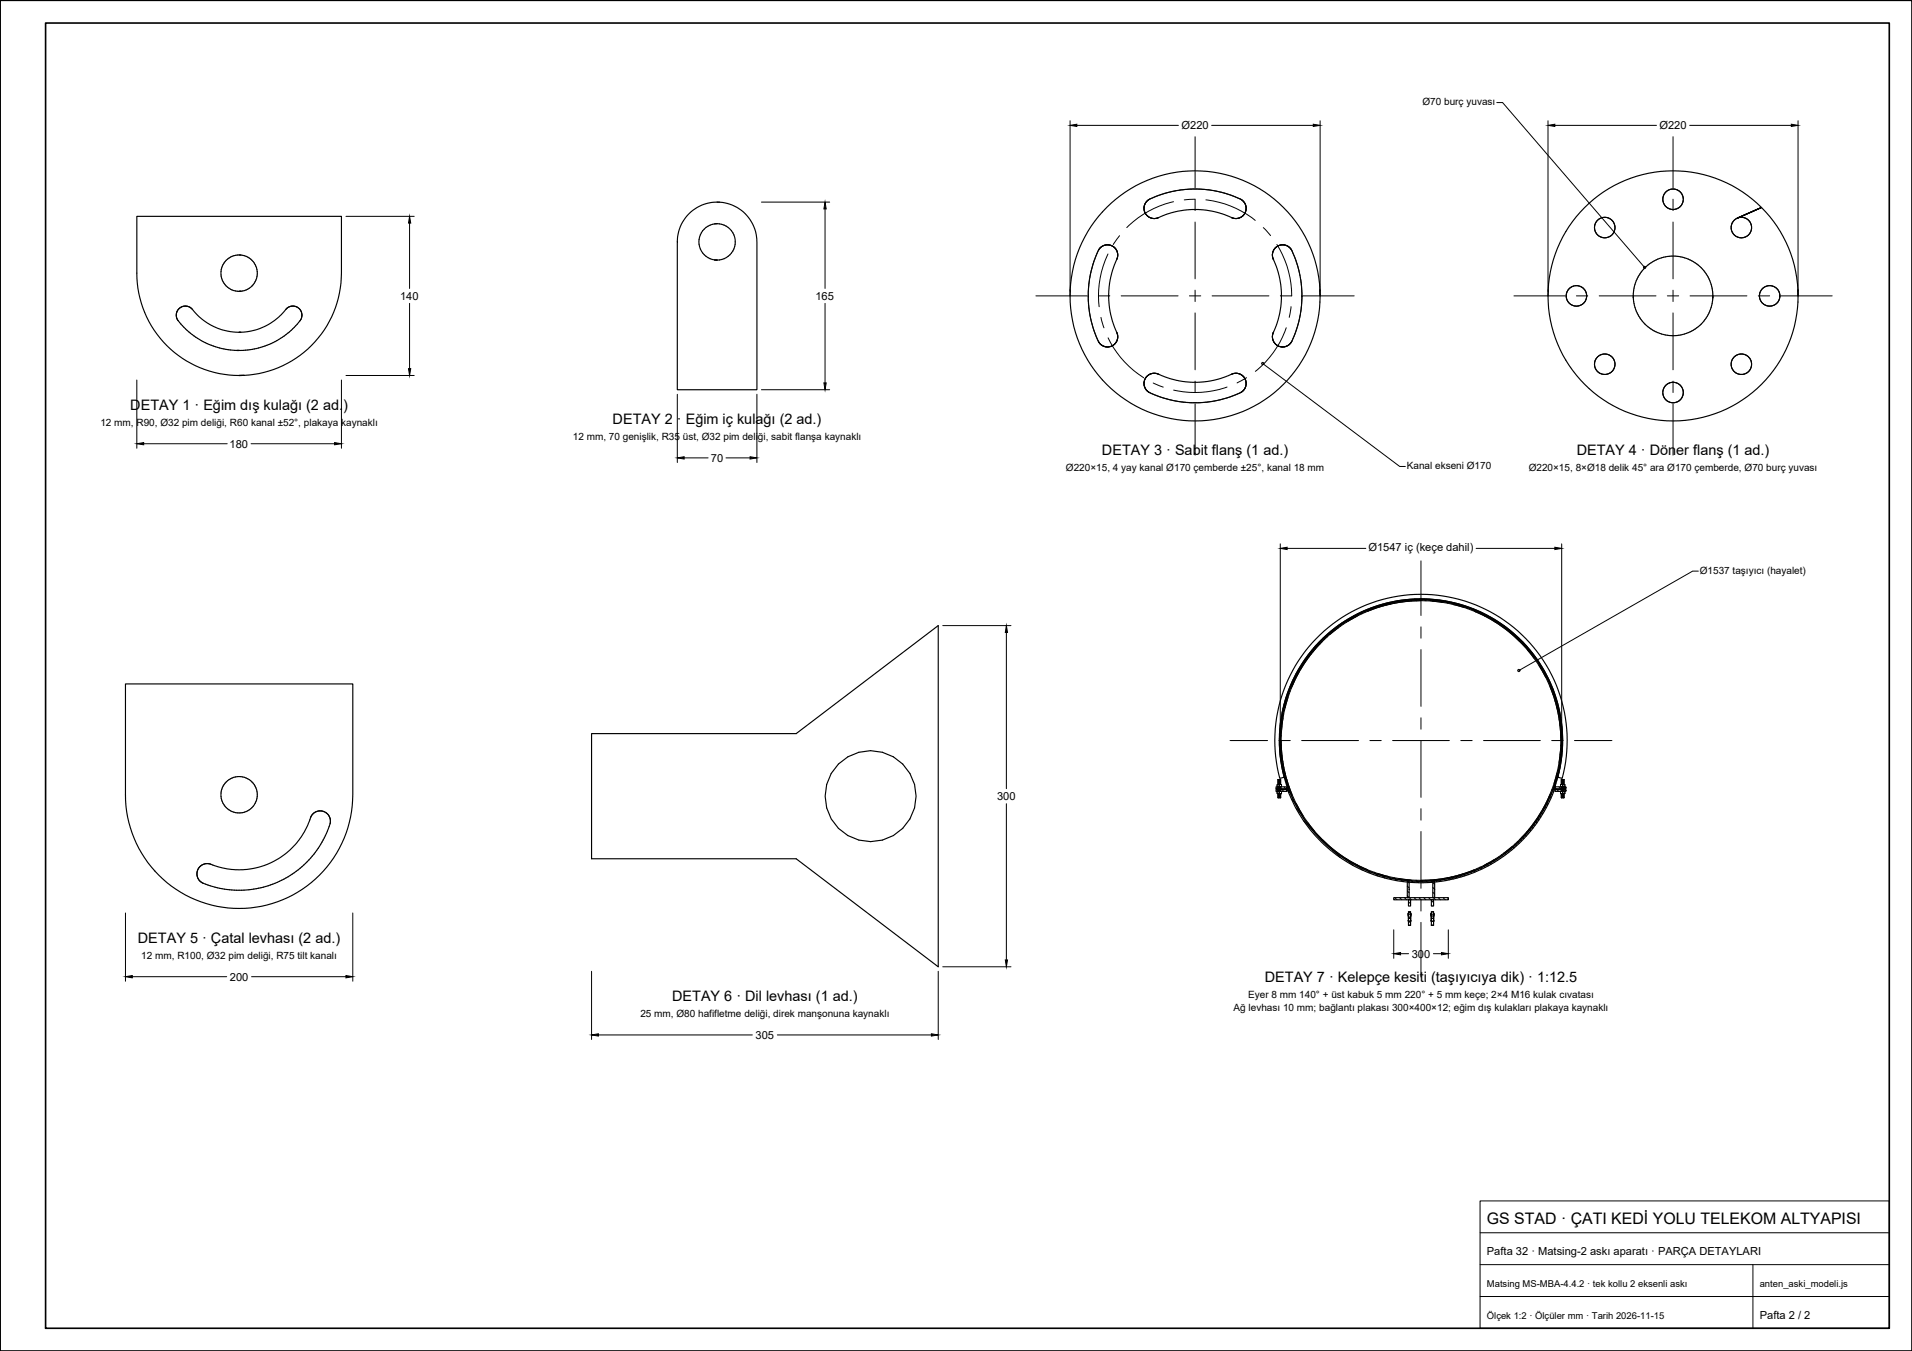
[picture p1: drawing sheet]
<svg xmlns="http://www.w3.org/2000/svg" width="841mm" height="594mm" viewBox="0 0 841 594" stroke-linecap="round" stroke-linejoin="round" font-family="sans-serif">
<!-- layer: CERCEVE -->
<path d="M.1 .1h840.9v594h-840.9zM20.1 10.1h810.9v574h-810.9z" fill="none" stroke="#000" stroke-width=".72"/>
<!-- layer: ANTET -->
<path d="M651 528.1h180v56h-180zM651 556.1h180M651 542.1h180M771 556.1v28M651 570.1h180" fill="none" stroke="#000" stroke-width=".44"/>
<!-- layer: APARAT -->
<g fill="none" stroke="#000" stroke-width=".51">
<path d="M60.2 95.1h90v25a45 45 0 0 1-45 45 45 45 0 0 1-45-45zM303.1 94a17.5 17.5 0 0 1 19-3.8 17.5 17.5 0 0 1 10.8 16.2v65h-35v-65a17.3 17.3 0 0 1 5.2-12.4zM315.4 88.9h1.2M503.2 91.9v.1M503.3 92.5v.1M503.3 90.6v.1M503.4 92.9v.1M503.5 90.2l-.1 .1M503.5 93.1v.1M504 94.1v.1M504.1 88.9l-.1 .1M504.1 94.2v.1"/>
<path d="M504.9 95.1l.3 .2M505.2 87.9h-.1M505.9 95.7h.1M506.1 95.8h.1M506.3 95.9h.1M506.5 95.9h.1M508.7 96h-.1M509 95.9h.1M509.3 95.8l-.1 .1M542.6 96h.1M542.8 96h.1M543.3 96.1h.1"/>
<path d="M544 96.1h-.1M545.2 95.8l-.1 .1M545.3 95.8l-1.1 .3-2-.2-4.8-1.9-4-1.1-5.4-.7-3.9-.1-6.9 1-4 1.1-4.1 1.7M545.4 95.7l-.1 .1M546.4 95.1l-.1 .1M546.6 88.2h.1M546.6 95l-.1 .1M546.9 94.7l-.1 .1M546.9 88.5v.1M547.2 94.3l-.1 .1M547.3 89l.1 .1M547.7 89.8h.1"/>
<path d="M547.8 93.2l-.5 1-1.9 1.5M547.8 90l.1 .1M547.9 93.1l.2-2.3-1-2.1-1.4-1.1-4-1.7-4.6-1.4-5.7-1-4.4-.4-5.5 .2-4.1 .5-5.3 1.3-6.4 2.5-1.4 1.1-.8 1.1-.3 1.6 .7 2.6 1.8 1.6 1.8 .5 1.5-.2M547.9 93.1l-.1 .1M547.9 92.9v.1M548 90.6v.1M548 92.5v.1M548.1 91v.1M548.1 92.1v.1M764.1 96l10.7-4.8zM774.8 91.2l-10.7 4.8a4.5 4.5 0 0 0-1.8 6.8 4.5 4.5 0 0 0 7 .3 4.5 4.5 0 0 0-1-6.9 4.6 4.6 0 0 0-4.1-.3M483.5 109.5v.1"/>
<path d="M483.9 109.1h-.1M484.1 108.9h-.1M485.5 108h-.1M487.8 107.7h.1M488.1 107.8h.1M488.6 107.9h.1M489.9 108.6h.1M490.3 108.9l-2-1.1-1.6-.1-1.6 .4-1.5 1.2-2.5 5.7-1.8 7.4-.6 5.8v3.9l.5 5.4 1.7 6.8 2.4 6.1M490.3 108.9l.1 .1M490.4 109l1 1.7 .2 1.9-3 9.3-.7 4.1-.2 5.2 .6 6.1 1 3.8 2.2 5.7-.1 2.6M490.6 109.3l.1 .1M491.3 110.4v.1"/>
<path d="M491.3 113.8h.1M491.4 113.6h.1M491.5 113.3v.1M491.6 112.9v.1M559.7 112.4v.1M559.7 111.8v.1M559.8 111.5l-.1 .1M559.8 113.1v.1M559.8 113.3l.1 .1M559.9 113.6h.1M560 113.8h.1M560 110.6l-.1 .1"/>
<path d="M560.2 110l-.4 1.3-.1 1.5 2.1 5.6 1.1 4 .7 5.4 .1 3.9-1 6.9-1.1 4-1.8 4.4v2l1.1 2.1 2.2 1.4 1.3 .1 1.5-.4 1.9-1.4M560.3 109.9l1.4-1.5 1.7-.7 2.2 .2 1.9 1.2 2.6 5.6 1.9 7.1 .7 7-.5 8.3-1.8 7.5-2.6 6.1M560.3 109.9l-.1 .1M560.6 109.4h.1M560.9 109.1l-.1 .1M561.1 108.9h-.1M561.5 108.6h-.1M561.6 108.5h-.1M562.9 107.8l-.1 .1M563.2 107.8h.1M563.7 107.7h-.1M564.7 107.7h.1"/>
<path d="M565.4 107.8h.1M566.7 108.4l.1 .1M567.8 109.4v.1M78.6 135.8a4 4 0 0 1 6 .2 26.2 26.2 0 0 0 41.8-.6l1.3-.7 1.4-.1a4 4 0 0 1 2.9 6.4 34 34 0 0 1-40.9 10.1 30.1 30.1 0 0 1-13.4-11.4v-2.2zM470.7 130.1a55 55 0 0 0 55 55 55 55 0 0 0 55-55M470.7 130.1a55 55 0 0 1 55-55 55 55 0 0 1 55 55M470.7 127.4v2.7M487.7 129.9v.2M563.7 129.9v.2M580.6 127.4l.1 2.7M680.9 130.1a55 55 0 0 0 55 55 55 55 0 0 0 55-55M680.9 130.1a55 55 0 0 1 55-55 55 55 0 0 1 55 55"/>
<path d="M681 127.4l-.1 2.7M773.9 130.1l.2 1.3a4.6 4.6 0 0 0 3 3h2.6a4.7 4.7 0 0 0 3-3l.2-1.7a4.6 4.6 0 0 0-4-4.1h-.9a4.5 4.5 0 0 0-4.1 4.7M790.9 127.4v2.7M105.2 146.1h.7M483.3 150.4l.5 .7M483.3 150.5l.1 .1M483.8 151.1h.1M483.9 151.1l1 .9 1.6 .5h1.7l1.3-.6M484.2 151.5h.1M484.4 151.7h.1M486.3 152.5h.1M489.6 151.8l-.1 .1"/>
<path d="M489.9 151.7h-.1M490.2 151.4l-.1 .1M490.4 151.2l-.1 .1M490.7 150.8l-.1 .1M490.9 150.5v.1M491.3 146.5l.1 .1M491.4 149.4v.1M491.4 149.5l-.6 1.3-1.2 1M491.6 147.1v.1M560 149.6v.1M560.5 150.6v.1M560.6 150.8h.1"/>
<path d="M561.5 151.7h.1M561.6 151.8h.1M562.6 152.3h.1M562.8 152.4h.1M565 152.5h-.1M566.9 151.7h-.1M567.8 150.7v.1M567.9 150.6h.1M107.4 165.1h-2.2M503.2 168.9v.1M503.3 167.6v.1M503.3 169.6v.1"/>
<path d="M504 171.3h.1M504.1 165.9v.1M504.3 171.5v.1M504.3 171.6l1.8 1.3 5.4 2 6.5 1.6 5.7 .6 5.8-.1 6-.9 5.9-1.7 3.8-1.5 1.5-1M504.9 165.1v.1M505.1 172.3h.1M505.1 165h-.1M505.2 172.4h.1M506 164.5h-.1M506.2 164.4h-.1M506.3 164.4h.1M507.2 164.1l-.1 .1"/>
<path d="M508.6 164.2h.1M509.2 164.4l-2.6-.1-1.2 .5-1.4 1.2-.6 1.2-.2 2.1 1.1 2.2M509.2 164.4h.1M542 164.4l-.1 .1M542.9 164.2h-.1M543.2 164.1l-.1 .1M544.6 164.3h.1M545.1 164.4l-2.4-.2-8.8 3-7.2 .9-5.2-.2-4.1-.7-8.1-2.8M545.1 164.4h.1M545.2 164.4l1 .5M545.3 164.4l.1 .1M546.2 164.9l.1 .1"/>
<path d="M546.3 165l.5 .5M546.3 172.3h-.1M546.4 165.1l.1 .1M546.5 172.1l-.1 .1M546.8 171.8l-.1 .1M546.8 165.5h.1M546.9 165.5l.2 .3M547.1 165.8l.1 .1M547.1 171.4v.1M547.2 165.9l.3 .4M547.3 171.3l-.5 .5M547.4 171.2l-.1 .1"/>
<path d="M547.5 166.3l.1 .1M547.6 166.4l.5 2.7-.7 2.1M547.8 170.3v.1M547.9 167.1v.1M548.1 167.9v.1M578.9 280.9a64.3 64.3 0 0 1 77.8-11.2 64.3 64.3 0 0 1 30.4 72.6l-1.9-.5a62.3 62.3 0 0 0-60.1-78.5 62.3 62.3 0 0 0-60.2 78.5l-2 .5a64.3 64.3 0 0 1 16-61.4zM580.4 282.2a62.3 62.3 0 0 1 77.7-9.3 62.3 62.3 0 0 1 25.5 74l-.4-.1a61.9 61.9 0 0 0-58.2-83 61.9 61.9 0 0 0-58.1 83l-.4 .1a62.3 62.3 0 0 1 13.9-64.7zM55.2 300.8h100v48.7a50 50 0 0 1-50 50 50 50 0 0 1-50-50zM260.2 322.6h90l62.5-47.5v150l-62.5-47.5h-90zM561.3 347.2h4.8v.8h-4.8zM561.3 346h4.8v.8h-4.8zM566.3 347l.6-.2a61.9 61.9 0 0 0 58.1 40.7 61.9 61.9 0 0 0 58.2-40.7l.6 .2a62.5 62.5 0 0 1-58.8 41.2 62.5 62.5 0 0 1-58.7-41.2z"/>
<path d="M684 347.2h4.8v.8h-4.8zM684 346h4.8v.8h-4.8zM87.9 381.1l.2-.2a5 5 0 0 1 6.3-.2 33.3 33.3 0 0 0 42.6-22l1-1.2 1.2-.6a4.5 4.5 0 0 1 3.8 .2l1.5 1.4a4.7 4.7 0 0 1 .7 3.8 42 42 0 0 1-56 26 4.5 4.5 0 0 1-2.4-5.3zM613.1 394.7h24v1h-24zM619 387.4h.8v7.3h-.8zM619.5 395.7h1v2.7h-1zM629.6 395.7h1v2.7h-1zM630.2 387.4h.8v7.3h-.8zM619.5 401h1v2.8h-1zM619.5 405.1h1v1.8h-1zM619.5 402.1h.1M619.5 402.9h.1"/>
<path d="M619.5 402h1v3.1h-1zM619.5 406.9h1M619.5 401h1M619.5 403.8h1M620.5 402.1h.1M620.5 402.9h.1M629.6 401h1v2.8h-1zM629.6 405.1h1v1.8h-1zM629.6 402.1h.1M629.6 402.9h.1M629.6 406.9h1M629.6 401h1"/>
<path d="M629.6 403.8h1M629.6 402h1v3.1h-1zM630.6 402.1h.1M630.6 402.9h.1"/>
<circle cx="735.9" cy="87.6" r="4.5"/>
<circle cx="315.4" cy="106.4" r="8"/>
<circle cx="705.9" cy="100.1" r="4.5"/>
<circle cx="105.2" cy="120.1" r="8"/>
<circle cx="693.4" cy="130.1" r="4.5"/>
<circle cx="735.9" cy="130.1" r="17.5"/>
<circle cx="705.9" cy="160.2" r="4.5"/>
<circle cx="735.9" cy="172.6" r="4.5"/>
<circle cx="766" cy="160.2" r="4.5"/>
<circle cx="105.2" cy="349.5" r="8"/>
<circle cx="382.9" cy="350.1" r="20"/>
</g>
<!-- layer: EKSEN -->
<g fill="none" stroke="#000" stroke-width=".44">
<path d="M525.7 60.1v22.5M735.9 60.1v22.5M516.2 88.7a42.4 42.4 0 0 0-20.6 11.4M520.9 87.9l4.7-.3 .1 5M525.7 97.6v25M530.4 87.9a42.1 42.1 0 0 1 21.7 9M735.9 87.6v5M735.9 97.6v25M487.4 111.7a42.5 42.5 0 0 0-3.9 23.2M492.4 103.6l-2.7 3.9M555.7 100.1l3.2 3.5M561.7 107.5a42.3 42.3 0 0 1 6.5 22.6h-5"/>
<path d="M455.7 130.1h22.5M483.2 130.1h5M484.3 139.6l1.3 4.6M493.2 130.1h25M523.2 130.1h5M525.7 127.6v5M525.7 137.6v25M533.2 130.1h25M567.9 134.8l-.8 4.7M573.2 130.1h22.5M665.9 130.1h22.5M693.4 130.1h5"/>
<path d="M703.4 130.1h25M733.4 130.1h5M735.9 127.6v5M735.9 137.6v25M743.4 130.1h25M773.4 130.1h5M783.4 130.1h22.5M487.4 148.6a42.8 42.8 0 0 0 15.7 17.5M565.8 144.1a42 42 0 0 1-13.6 19.2M507.3 168.4l4.4 1.8M525.7 167.6v5M525.7 177.6v22.5"/>
<path d="M539.7 170.2a42.3 42.3 0 0 1-23.5 1.3M548.3 166.1l-4.2 2.3M735.9 167.6v5M735.9 177.6v22.5M625 246.6v24.1M625 275.6v5M625 285.6v25M625 315.7v4.9M541 325.6h16.6M562.6 325.6h4.9M572.5 325.6h25.1M602.6 325.6h5"/>
<path d="M612.5 325.6h25M625 325.6v25M642.6 325.6h5M652.6 325.6h24.9M682.5 325.6h5.1M692.6 325.6h16.4M625 355.6v5.1M625 365.6v25M625 395.6v5M625 405.6v24"/>
</g>
<!-- layer: OLCU -->
<g fill="none" stroke="#000" stroke-width=".44">
<path d="M470.7 53.1v75M473.7 55.1h44.7M533 55.1h44.7M580.7 53.1v75M658.4 45.1h2.5l62.5 72.5M680.9 53.1v75M683.9 55.1h44.7M743.2 55.1h44.7M790.9 53.1v75M152.2 95.1h30M180.2 98.1v28.7M334.9 88.9h30"/>
<path d="M362.9 91.9v34.9M180.2 133.4v28.7M362.9 133.4v35M555.4 159.9l60.3 45.2h2.5M60.2 167.1v30M150.2 167.1v30M152.2 165.1h30M297.9 173.4v30M332.9 173.4v30M334.9 171.4h30M63.2 195.1h36.7M110.4 195.1h36.8"/>
<path d="M300.9 201.4h10.6M319.3 201.4h10.6M563.1 239.2v84.5M686.9 239.2v84.5M566.2 241.1h34.6M649.3 241.1h34.6M747 251.1h-2.5l-76.4 43.8M414.7 275.1h30M442.7 278.1v68.7M442.7 353.4v68.7M55.2 401.5v30M155.2 401.5v30"/>
<path d="M613.1 408.9v12.5M616.1 419.4h3.5M630.5 419.4h3.6M637.1 408.9v12.5M58.2 429.5h41.5M110.6 429.5h41.6M260.2 427.1v30M412.7 427.1v30M414.7 425.1h30M263.2 455.1h67.7M341.9 455.1h67.8"/>
<circle cx="723.4" cy="117.6" r=".49"/>
<circle cx="555.4" cy="159.8" r=".49"/>
<circle cx="668.1" cy="294.8" r=".49"/>
</g>
<!-- layer: KECE -->
<g fill="none" stroke="#000" stroke-width=".44">
<path d="M581.6 282.2a61.5 61.5 0 0 1 67-13.4 61.5 61.5 0 0 1 37.9 56.8h.3a66.7 66.7 0 0 1-8.5 30.8 61.5 61.5 0 0 1-90.7 18 61.5 61.5 0 0 1-6-92.2z"/>
<circle cx="625" cy="325.6" r="61.9"/>
</g>
<!-- layer: TARAMA -->
<g fill="none" stroke="#000" stroke-width=".44">
<path d="M583.2 279.5l.6 .6M584.3 278.5l.6 .6M585.5 277.6l.5 .5M586.6 276.6l.6 .6M587.8 275.7l.6 .6M589.1 274.8l.5 .6M590.3 273.9l.6 .6M591.6 273.1l.6 .6M592.9 272.3l.6 .6M594.2 271.5l.3 .3M594.6 271.8l.3 .3M595.6 270.7l.6 .6"/>
<path d="M597 270l.6 .6M598.4 269.3l.6 .6M599.9 268.7l.6 .6M601.4 268l.6 .6M602.9 267.4l.3 .3M603.2 267.7l.3 .4M604.5 266.8l.6 .7M606 266.3l.7 .7M607.6 265.8l.7 .7M609.3 265.4l.7 .6M611 264.9l.4 .4M611.4 265.3l.3 .3"/>
<path d="M612.8 264.6l.6 .6M614.5 264.2l.8 .7M616.4 264l.7 .6M618.3 263.7l.7 .8M620.2 263.5l.8 .8M622.2 263.4l.8 .8M624.3 263.4l.8 .7M626.4 263.4l.8 .8M628.6 263.5l.9 .8M630.9 263.6l.4 .5M631.4 264.1l.5 .5M633.3 263.9l1 1"/>
<path d="M635.8 264.3l1 1M638.5 264.8l1.1 1.1M641.3 265.5l1.2 1.2M644.3 266.4l.6 .6M644.9 267l.7 .7M647.6 267.6l1.4 1.4M651.3 269.1l1.8 1.8M655.6 271.4l1.1 1.1M656.8 272.5l1.2 1.3M661.6 275.2l2 2.1M663.8 277.4l9.5 9.5M568.7 299l.6 .6"/>
<path d="M569.4 297.6l.6 .6M570.1 296.2l.7 .6M570.9 294.8l.6 .6M571.7 293.5l.3 .3M572 293.8l.3 .3M572.5 292.2l.3 .3M572.8 292.5l.3 .3M573.3 290.9l.6 .6M574.2 289.7l.3 .2M574.5 290l.3 .3M575.1 288.4l.6 .6M576 287.2l.6 .6"/>
<path d="M576.9 286l.6 .6M577.9 284.9l.6 .6M578.9 283.8l.6 .5M580 282.7l.5 .5M581 281.6l.6 .6M582.1 280.5l.6 .6M673.4 287l2.1 2.1M676.9 292.7l2.4 2.3M679.8 297.6l1.7 1.8M563.1 318.9l.4 .3M563.4 317l.7 .7M563.5 319.2l.4 .4"/>
<path d="M563.7 315.1l.7 .8M564 313.4l.7 .6M564.4 311.6l.7 .7M564.8 309.9l.6 .7M565.2 308.2l.7 .7M565.7 306.6l.4 .3M566.1 307l.3 .3M566.3 305l.6 .7M566.8 303.5l.7 .6M567.4 302l.7 .6M568.1 300.5l.6 .6M681.6 301.6l1.5 1.5"/>
<path d="M683 305.1l1.3 1.3M684 308.2l1.2 1.2M684.8 311.1l1.1 1.1M685.4 313.9l1 .9M685.8 316.4l1 1M686.1 318.8l1 1M562.8 327l.8 .8M562.8 324.9l.7 .7M562.8 322.8l.8 .8M562.8 329.2l.9 .9M562.9 320.8l.8 .7M563 331.5l.5 .4"/>
<path d="M563.3 333.9l1 1M563.5 332l.5 .4M563.7 336.4l1 1M564.2 339.1l1.1 1.1M685.1 339l.3 .3M685.4 339.3l.3 .4M685.4 337.2l.7 .7M685.7 335.4l.7 .7M686 333.6l.7 .7M686.2 331.7l.8 .7M686.4 321.2l.8 .8M686.4 329.7l.7 .8"/>
<path d="M686.5 327.7l.8 .7M686.5 323.4l.8 .8M686.5 325.6l.8 .8M561.3 346.7l.1 .1M561.7 347.2l.9 .8M562.7 346l.8 .8M563.9 347.2l.8 .8M564.8 346l.8 .8M564.9 341.9l.6 .5M565.5 342.4l.6 .6M565.8 344.9l1.3 1.3M566 347.2l.1 .1"/>
<path d="M566.6 347.7l1.1 1.2M567.7 348.9l.7 .7M568.1 351.4l1.3 1.3M569.4 352.7l.9 .9M570.2 355.6l1.7 1.7M572 357.3l1.2 1.3M676.2 359.8l.7 .7M677 358.5l.8 .8M677.8 357.2l.3 .3M678.1 357.5l.5 .4M678.6 355.8l.8 .8M679.3 354.5l.3 .3"/>
<path d="M679.6 354.8l.5 .4M680.1 353.1l.7 .7M680.7 351.6l.9 .8M681.4 350.2l.8 .8M682.1 348.7l.8 .8M682.6 347.1l.9 .9M683.2 345.6l.6 .6M683.7 344l.6 .6M684 346.4l.4 .4M684.2 342.4l.7 .6M684.6 340.7l.7 .6M684.8 347.2l.8 .8"/>
<path d="M685.7 346l.8 .8M686.9 347.2l.8 .8M687.9 346l.7 .8M573.5 361.1l3.2 3.1M576.8 364.3l9.5 9.6M586.5 374l3.1 3.1M592.1 377.5l1.2 1.2M593.4 378.8l1.7 1.7M653.9 379.9l.8 .8M655.3 379.2l.7 .8M656.6 378.4l.3 .3M656.9 378.7l.5 .5"/>
<path d="M657.9 377.6l.8 .7M659.2 376.8l.8 .7M660.4 375.9l.3 .2M660.8 376.2l.4 .5M661.7 375l.7 .8M662.9 374.1l.7 .7M664.1 373.1l.7 .8M665.2 372.2l.8 .7M666.4 371.2l.7 .7M667.5 370.1l.7 .8M668.5 369.1l.8 .7M669.6 368l.2 .3"/>
<path d="M669.9 368.3l.4 .5M670.6 366.9l.8 .8M671.6 365.8l.7 .7M672.5 364.6l.8 .8M673.5 363.5l.7 .7M674.4 362.3l.8 .7M675.3 361l.7 .8M597.1 380.3l.8 1M598 381.3l1.3 1.3M601 382.2l1.9 1.9M604.5 383.6l1.7 1.6M607.6 384.6l1.6 1.5"/>
<path d="M610.5 385.4l1.5 1.4M613.3 386l1.3 1.3M613.5 394.7l1 1M615.6 394.7l1 1M615.8 386.4l1.3 1.3M617.8 394.7l.9 1M618.3 386.7l1.5 1.6M619 393.9l.8 .8M619 391.8l.8 .8M619 389.7l.8 .7M619.5 396.5l1 .9M619.9 394.7l.9 1"/>
<path d="M620.6 386.9l1.1 1.2M622 394.7l1 1M622.8 387.1l.5 .3M623.3 387.5l.6 .7M624.1 394.7l1 1M625 387.1l1.1 1.1M626.3 394.7l.9 1M627.1 387.1l.4 .3M627.5 387.5l.6 .6M628.4 394.7l1 1M629.1 387l1 1M629.6 398.1l.3 .3"/>
<path d="M629.6 396l1 .9M630.2 390.2l.8 .8M630.2 394.5l1.3 1.2M630.2 392.4l.8 .8M630.2 388.1l.8 .8M631 386.8l1 1M632.6 394.7l1 1M633 386.6l.9 .9M634.7 394.7l1 1M634.8 386.3l.9 .9M636.6 386l.9 .9M636.8 394.7l.3 .2"/>
<path d="M638.4 385.6l.9 .9M640.1 385.2l.9 .9M641.8 384.8l.8 .8M643.4 384.3l.9 .8M645 383.8l.8 .8M646.5 383.2l.9 .8M648.1 382.6l.3 .3M648.4 383l.5 .4M649.6 382l.3 .3M649.9 382.3l.5 .5M651 381.3l.8 .8M652.5 380.6l.8 .8"/>
<path d="M619.5 402.9l1 .9M619.7 405.1l.8 .8M619.7 401l.8 .7M629.6 406.5l.3 .4M629.6 402.3l1 1M630.3 405.1l.3 .3M630.4 401l.2 .2"/>
</g>
<!-- layer: CIVATA_PIM -->
<g fill="none" stroke="#000" stroke-width=".44">
<path d="M561.7 345h1v1h-1zM561.7 348h1v1h-1zM562.3 342.8v2.1M562.3 345.9v2.2M562.3 349.1v1.7M562.7 342.8h-.6v2.2h-.4v1h.4v2.1l-.4-.1v1h.4v1.8h.6M562.7 345h1v1h-1zM562.7 348h1v1h-1zM563.1 344.9v-2.1h-.4v8h.4M563.1 342.8l.2 2.2h.4v1h-.4v2.1l.4-.1v1h-.4l-.2 1.8M563.1 345.9v2.2M563.1 349.1v1.7"/>
<path d="M686.4 345h1v1h-1zM686.4 348h1v1h-1zM686.8 349.1v1.7h.6M686.8 345.9v2.2M686.8 345h-.4v1h.4M686.8 348h-.4v1h.4M687 342.8v2.1M687 345.9v2.2M687 349.1v1.7M687.4 345h.9v1h-.9zM687.4 348h.9v1h-.9zM687.4 342.8h-.6v2.1"/>
<path d="M687.7 344.9v-2.1h-.3v8h.3M687.7 342.8h.3l-.1 2.2h.4v1h-.4l.4 3h-.4l.1 1.8h-.3M687.7 345.9v2.2M687.7 349.1v1.7"/>
</g>
<!-- layer: APARAT -->
<g fill="#000">
<circle cx="619.5" cy="402" r=".25"/>
<circle cx="619.5" cy="402.2" r=".25"/>
<circle cx="619.5" cy="402.8" r=".25"/>
<circle cx="619.5" cy="402.9" r=".25"/>
<circle cx="619.5" cy="405.1" r=".25"/>
<circle cx="619.5" cy="402.3" r=".25"/>
<circle cx="619.5" cy="402.4" r=".25"/>
<circle cx="619.5" cy="403" r=".25"/>
<circle cx="619.5" cy="402.1" r=".25"/>
<circle cx="619.5" cy="402.5" r=".25"/>
<circle cx="619.5" cy="402.6" r=".25"/>
<circle cx="619.5" cy="402.7" r=".25"/>
<circle cx="620.5" cy="402.9" r=".25"/>
<circle cx="620.5" cy="402.1" r=".25"/>
<circle cx="620.5" cy="402.2" r=".25"/>
<circle cx="620.5" cy="402.3" r=".25"/>
<circle cx="620.5" cy="402.6" r=".25"/>
<circle cx="620.5" cy="402.8" r=".25"/>
<circle cx="620.5" cy="403" r=".25"/>
<circle cx="620.5" cy="402" r=".25"/>
<circle cx="620.5" cy="402.4" r=".25"/>
<circle cx="620.5" cy="402.5" r=".25"/>
<circle cx="620.5" cy="405.1" r=".25"/>
<circle cx="620.5" cy="402.7" r=".25"/>
<circle cx="629.6" cy="402" r=".25"/>
<circle cx="629.6" cy="402.6" r=".25"/>
<circle cx="629.6" cy="405.1" r=".25"/>
<circle cx="629.6" cy="402.1" r=".25"/>
<circle cx="629.6" cy="402.2" r=".25"/>
<circle cx="629.6" cy="402.3" r=".25"/>
<circle cx="629.6" cy="402.4" r=".25"/>
<circle cx="629.6" cy="402.7" r=".25"/>
<circle cx="629.6" cy="402.8" r=".25"/>
<circle cx="629.6" cy="403" r=".25"/>
<circle cx="629.6" cy="402.9" r=".25"/>
<circle cx="629.6" cy="402.5" r=".25"/>
<circle cx="630.6" cy="402.1" r=".25"/>
<circle cx="630.6" cy="402.3" r=".25"/>
<circle cx="630.6" cy="402.8" r=".25"/>
<circle cx="630.6" cy="402.2" r=".25"/>
<circle cx="630.6" cy="402.4" r=".25"/>
<circle cx="630.6" cy="402.7" r=".25"/>
<circle cx="630.6" cy="402.9" r=".25"/>
<circle cx="630.6" cy="402" r=".25"/>
<circle cx="630.6" cy="405.1" r=".25"/>
<circle cx="630.6" cy="402.5" r=".25"/>
<circle cx="630.6" cy="402.6" r=".25"/>
<circle cx="630.6" cy="403" r=".25"/>
</g>
<!-- layer: TASIYICI_REF -->
<g fill="none" stroke="#000" stroke-width=".44">
<path d="M588.9 275.9l-3.8 3M597.1 270.9l-4.2 2.3M625 264.1a61.6 61.6 0 0 0-23.5 4.7M629.9 264.3l4.7 .6M639.4 265.9l4.6 1.2M648.6 268.8a60.8 60.8 0 0 1 19.9 13.3M581.6 282.2a61.9 61.9 0 0 0-13.4 19.9M671.8 285.7l3 3.8M677.4 293.5l2.4 4.2M564.3 316l-.6 4.8M566.5 306.6l-1.2 4.7M681.8 302.1a61.6 61.6 0 0 1 4.7 23.5"/>
<path d="M563.6 325.6a59.6 59.6 0 0 0 4.7 23.6M684.8 340l-1.3 4.6M686.3 330.4l-.5 4.8M570.3 353.6l2.3 4.2M681.8 349.1a61.5 61.5 0 0 1-13.2 20M575.3 361.8l3 3.8M581.6 369.1a61.5 61.5 0 0 0 19.9 13.4M657.2 378l-4.2 2.4M665 372.3l-3.8 3M606.1 384.1l4.6 1.3M615.5 386.4l4.8 .5M648.6 382.4a60 60 0 0 1-23.5 4.7"/>
</g>
<!-- layer: OLCU -->
<g fill="#000" stroke="#000" stroke-width=".44">
<path d="M470.7 55.1l3-.5v1zM577.7 54.6l3 .5-3 .5zM680.9 55.1l3-.5v1zM787.9 54.6l3 .5-3 .5zM180.2 95.1l.5 3h-1zM362.9 88.9l.5 3h-1zM179.7 162.1h1l-.5 3zM362.4 168.4h1l-.5 3zM60.2 195.1l3-.5v1zM147.2 194.6l3 .5-3 .5zM297.9 201.4l3-.6v1.1zM329.9 200.8l3 .6-3 .5z"/>
<path d="M563.1 241.1l3.1-.5v1.1zM683.9 240.6l3 .5-3 .6zM442.7 275.1l.5 3h-1zM613.1 419.4l3-.5v1zM634.1 418.9l3 .5-3 .5zM55.2 429.5l3-.5v1zM152.2 429l3 .5-3 .5zM442.2 422.1h1l-.5 3zM260.2 455.1l3-.5v1zM409.7 454.6l3 .5-3 .5z"/>
</g>
<text font-size="7" x="654" y="538.1">GS STAD · ÇATI KEDİ YOLU TELEKOM ALTYAPISI</text>
<g font-size="6.4">
<text x="57.3" y="180.1">DETAY 1 · Eğim dış kulağı (2 ad.)</text>
<text x="269.5" y="186.4">DETAY 2 · Eğim iç kulağı (2 ad.)</text>
<text x="484.7" y="200.1">DETAY 3 · Sabit flanş (1 ad.)</text>
<text x="693.5" y="200.1">DETAY 4 · Döner flanş (1 ad.)</text>
<text x="60.6" y="414.5">DETAY 5 · Çatal levhası (2 ad.)</text>
<text x="556.3" y="431.9">DETAY 7 · Kelepçe kesiti (taşıyıcıya dik) · 1:12.5</text>
<text x="295.6" y="440.1">DETAY 6 · Dil levhası (1 ad.)</text>
</g>
<g font-size="4.9">
<text x="519.7" y="56.8">Ø220</text>
<text x="729.9" y="56.8">Ø220</text>
<text x="176" y="131.8">140</text>
<text x="358.7" y="131.8">165</text>
<text x="101" y="196.8">180</text>
<text x="312.7" y="203.1">70</text>
<text x="601.9" y="242.4">Ø1547 iç (keçe dahil)</text>
<text x="438.6" y="351.8">300</text>
<text x="621" y="421.1">300</text>
<text x="101.1" y="431.2">200</text>
<text x="332.3" y="456.8">305</text>
<text x="654" y="552.1">Pafta 32 · Matsing-2 askı aparatı · PARÇA DETAYLARI</text>
<text x="774.1" y="580.1">Pafta 2 / 2</text>
</g>
<g font-size="4.4">
<text x="625.7" y="46.2">Ø70 burç yuvası</text>
<text x="44.1" y="187.1">12 mm, R90, Ø32 pim deliği, R60 kanal ±52°, plakaya kaynaklı</text>
<text x="252" y="193.4">12 mm, 70 genişlik, R35 üst, Ø32 pim deliği, sabit flanşa kaynaklı</text>
<text x="468.9" y="207.1">Ø220×15, 4 yay kanal Ø170 çemberde ±25°, kanal 18 mm</text>
<text x="618.8" y="206.2">Kanal ekseni Ø170</text>
<text x="672.4" y="207.1">Ø220×15, 8×Ø18 delik 45° ara Ø170 çemberde, Ø70 burç yuvası</text>
<text x="747.7" y="252.2">Ø1537 taşıyıcı (hayalet)</text>
<text x="62.1" y="421.5">12 mm, R100, Ø32 pim deliği, R75 tilt kanalı</text>
<text x="549" y="438.9">Eyer 8 mm 140° + üst kabuk 5 mm 220° + 5 mm keçe; 2×4 M16 kulak cıvatası</text>
<text x="281.7" y="447.1">25 mm, Ø80 hafifletme deliği, direk manşonuna kaynaklı</text>
<text x="542.6" y="444.5">Ağ levhası 10 mm; bağlantı plakası 300×400×12; eğim dış kulakları plakaya kaynaklı</text>
</g>
<g font-size="4.2">
<text x="654" y="566.1">Matsing MS-MBA-4.4.2 · tek kollu 2 eksenli askı</text>
<text x="774.1" y="566.1">anten_aski_modeli.js</text>
<text x="654" y="580.1">Ölçek 1:2 · Ölçüler mm · Tarih 2026-11-15</text>
</g>
</svg>
